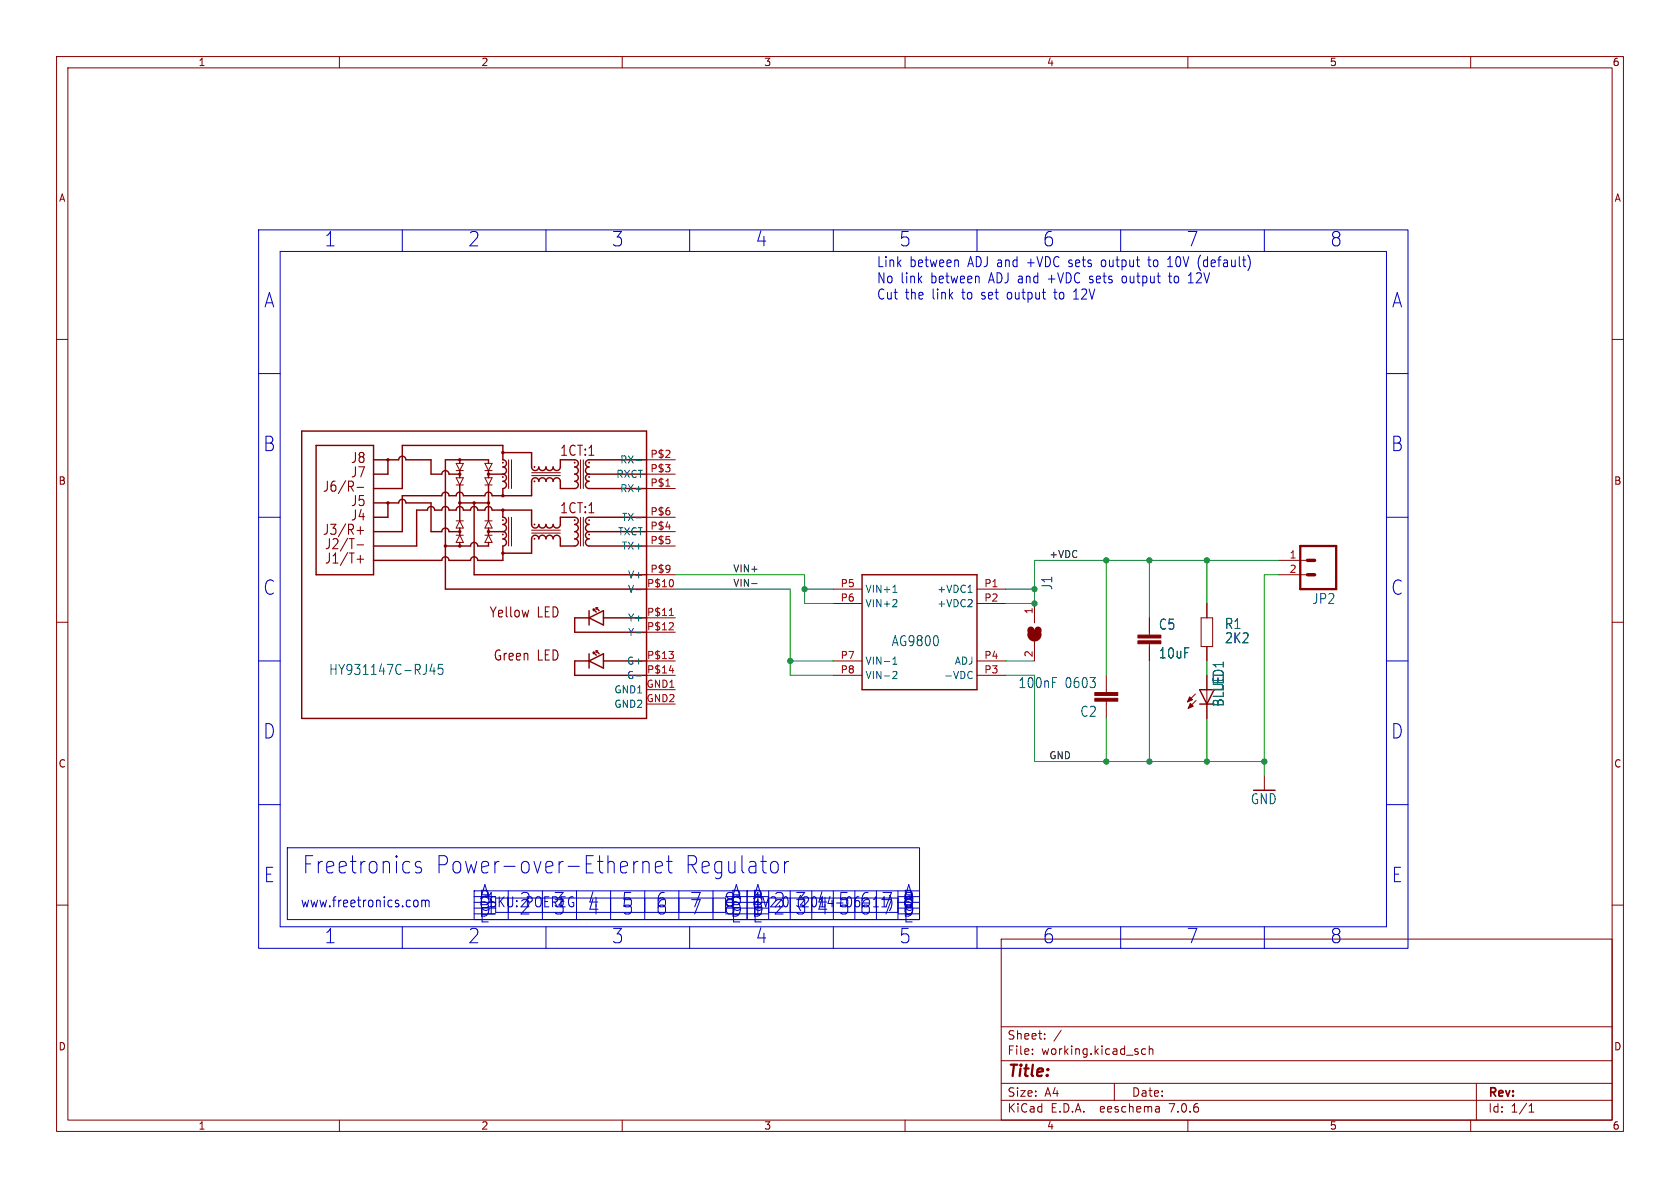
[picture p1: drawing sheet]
<svg xmlns="http://www.w3.org/2000/svg" width="297mm" height="210mm" viewBox="0 0 297 210" stroke-linecap="round" stroke-linejoin="round" font-family="sans-serif">
<g fill="none" stroke="#840000" stroke-width=".18">
<path d="M10 10h277v190h-277zM12 12h273v186h-273zM60 10v2M110 10v2M160 10v2M210 10v2M260 10v2M10 60h2M285 60h2M80.6 94.6h1.3M80.6 92.1h1.3M80.6 85.7h1.3"/>
<path d="M80.6 84.5h1.3l-.6 1.2zM80.6 83.2h1.3M80.6 81.9h1.3l-.6 1.3zM81.3 94.6l.6 1.3h-1.3zM81.3 92.1l.6 1.2h-1.3zM85.7 94.6h1.3M85.7 92.1h1.3M85.7 84.5h1.3l-.6 1.2zM85.7 81.9h1.3l-.6 1.3zM85.7 85.7h1.3M85.7 83.2h1.3M86.4 94.6l.6 1.3h-1.3z"/>
<path d="M86.4 92.1l.6 1.2h-1.3zM89.9 81.3v5.1M89.9 91.4v5.1M90.4 81.3v5.1M90.4 91.4v5.1M94 94.2h5.1M94 93.7h5.1M94 84.1h5.1M94 83.6h5.1M102.6 81.3v5.1M102.6 91.4v5.1M103.1 81.3v5.1"/>
<path d="M103.1 91.4v5.1M114.3 86.4h5.1M114.3 81.3h5.1M114.3 83.8h5.1M114.3 94h5.1M114.3 96.5h5.1M114.3 91.4h5.1M226.1 99.1h5M10 110h2M114.3 109.2h5.1M114.3 104.1h5.1M114.3 111.8h5.1"/>
<path d="M114.3 116.8h5.1M114.3 119.4h5.1M114.3 101.6h5.1M147.3 104.1h5.1M147.3 116.8h5.1M147.3 119.4h5.1M147.3 106.7h5.1M172.7 104.1h5.1M172.7 116.8h5.1M172.7 119.4h5.1M172.7 106.7h5.1M182.9 106.7v3.4"/>
<path d="M182.9 113.4v3.4M195.6 119.4v3M203.2 109.2v3.1M203.2 113.8v3M212.3 109.2h2.1v5.1h-2.1zM213.4 106.7v2.5M213.4 114.3v2.5M213.4 119.4v7.6M226.1 101.6h5M285 110h2M114.3 121.9h5.1M114.3 124.5h5.1"/>
<path d="M195.6 124v3M211.3 122.7l-1.4 1.4M211.5 123.8l-1.4 1.4M223.5 137.2v2.5M10 160h2M285 160h2M177 166h108v32h-108zM60 198v2M110 198v2M160 198v2M177 194.5h108M177 191.5h108"/>
<path d="M177 187.5h108M177 181.5h108M182.5 186.3v.1M182.5 185.5v.1M184.7 183.6v.1M184.7 182.8v.1M187.6 182.1l-1.3 2M197 191.5v3M202.5 185.5l-.4-.1-.3 .3v.4l.2 .2h.5M203.2 185.5l.2-.1 .3 .1 .1 .9M203.2 184.9v1.5M204.9 195.7l.1 .9"/>
<path d="M205 196.5l-.2 .1M205 196h-.2M210 198v2M260 198v2M261 191.5v6.5M270.3 196.6h.9M270.3 195.5l.4-.4v1.5"/>
<circle cx="88.9" cy="84.3" r=".08"/>
<circle cx="88.9" cy="81.8" r=".08"/>
<circle cx="88.9" cy="91.9" r=".08"/>
<circle cx="88.9" cy="94.5" r=".08"/>
<circle cx="94.5" cy="95.3" r=".08"/>
<circle cx="94.5" cy="92.7" r=".08"/>
<circle cx="94.5" cy="85.1" r=".08"/>
<circle cx="94.5" cy="82.6" r=".08"/>
<circle cx="101.6" cy="91.9" r=".08"/>
<circle cx="101.6" cy="81.8" r=".08"/>
<circle cx="104.1" cy="91.9" r=".08"/>
<circle cx="104.1" cy="94.5" r=".08"/>
<circle cx="104.1" cy="84.3" r=".08"/>
<circle cx="104.1" cy="81.8" r=".08"/>
</g>
<g fill="none" stroke="#840000" stroke-width=".25">
<path d="M53.3 76.2h61v50.8h-61zM55.9 78.7h10.1v22.9h-10.1zM66 88.9h4.5a.64 .64 0 0 1 .6-.6 .64 .64 0 0 1 .7 .6h4.4v5.1h1.9a.64 .64 0 0 1 .6-.7 .64 .64 0 0 1 .7 .7h1.9M66 81.3h4.5a.64 .64 0 0 1 .6-.7 .64 .64 0 0 1 .7 .7h4.4v2.5h1.9a.64 .64 0 0 1 .6-.6 .64 .64 0 0 1 .7 .6h1.9M68.6 81.3v2.5h-2.6M68.6 88.9v2.5h-2.6M81.3 88.9h5.1M81.3 81.3v.6M81.3 83.2v1.3M81.3 85.7v6.4M81.3 93.3v1.3M81.3 95.9v.6"/>
<path d="M83.8 88.9v12.7h30.5M86.4 95.9v.6h-1.9a.64 .64 0 0 0-.7-.6 .64 .64 0 0 0-.6 .6h-4.5M86.4 81.9v-.6h-7.7v22.8h35.6M86.4 94h2.5M86.4 83.8h2.5M86.4 83.2v1.3M86.4 85.7v6.4M86.4 93.3v1.3M88.9 80h5.1v2.6a.64 .64 0 0 0 .6 .6 .64 .64 0 0 0 .6-.6 .64 .64 0 0 0 .7 .6 .64 .64 0 0 0 .6-.6 .64 .64 0 0 0 .7 .6 .64 .64 0 0 0 .6-.6 .64 .64 0 0 0 .6 .6 .64 .64 0 0 0 .7-.6v-1.3M88.9 94a.64 .64 0 0 1 .6 .6 .64 .64 0 0 1-.6 .7 .64 .64 0 0 1 .6 .6 .64 .64 0 0 1-.6 .6v2.6h-4.4a.64 .64 0 0 0-.7-.7 .64 .64 0 0 0-.6 .7h-3.8a.64 .64 0 0 0-.7-.7 .64 .64 0 0 0-.6 .7h-12.1M88.9 90.2v1.2a.64 .64 0 0 1 .6 .7 .64 .64 0 0 1-.6 .6 .64 .64 0 0 1 .6 .6 .64 .64 0 0 1-.6 .7M88.9 83.8a.64 .64 0 0 1 .6 .7 .64 .64 0 0 1-.6 .6 .64 .64 0 0 1 .6 .6 .64 .64 0 0 1-.6 .7v1.2"/>
<path d="M88.9 83.8a.64 .64 0 0 0 .6-.6 .64 .64 0 0 0-.6-.6 .64 .64 0 0 0 .6-.7 .64 .64 0 0 0-.6-.6v-2.6h-17.8v7.7h-5.1M99.1 91.4v1.3a.64 .64 0 0 1-.7 .6 .64 .64 0 0 1-.6-.6 .64 .64 0 0 1-.6 .6 .64 .64 0 0 1-.7-.6 .64 .64 0 0 1-.6 .6 .64 .64 0 0 1-.7-.6 .64 .64 0 0 1-.6 .6 .64 .64 0 0 1-.6-.6v-2.5h-7a.64 .64 0 0 0-.6-.7 .64 .64 0 0 0-.7 .7h-1.2a.64 .64 0 0 0-.7-.7 .64 .64 0 0 0-.6 .7h-1.3a.64 .64 0 0 0-.6-.7 .64 .64 0 0 0-.7 .7h-1.2a.64 .64 0 0 0-.7-.7 .64 .64 0 0 0-.6 .7h-1.3a.64 .64 0 0 0-.6-.7 .64 .64 0 0 0-.6 .7h-1.9v6.3h-7.7M101.6 91.4a.64 .64 0 0 1 .6 .7 .64 .64 0 0 1-.6 .6 .64 .64 0 0 1 .6 .6 .64 .64 0 0 1-.6 .7 .64 .64 0 0 1 .6 .6 .64 .64 0 0 1-.6 .7 .64 .64 0 0 1 .6 .6 .64 .64 0 0 1-.6 .6h-2.5v-1.2a.64 .64 0 0 0-.7-.7 .64 .64 0 0 0-.6 .7 .64 .64 0 0 0-.6-.7 .64 .64 0 0 0-.7 .7 .64 .64 0 0 0-.6-.7 .64 .64 0 0 0-.7 .7 .64 .64 0 0 0-.6-.7 .64 .64 0 0 0-.6 .7v2.5h-5.1M101.6 81.3a.64 .64 0 0 1 .6 .6 .64 .64 0 0 1-.6 .7 .64 .64 0 0 1 .6 .6 .64 .64 0 0 1-.6 .6 .64 .64 0 0 1 .6 .7 .64 .64 0 0 1-.6 .6 .64 .64 0 0 1 .6 .6 .64 .64 0 0 1-.6 .7h-2.5v-1.3a.64 .64 0 0 0-.7-.6 .64 .64 0 0 0-.6 .6 .64 .64 0 0 0-.6-.6 .64 .64 0 0 0-.7 .6 .64 .64 0 0 0-.6-.6 .64 .64 0 0 0-.7 .6 .64 .64 0 0 0-.6-.6 .64 .64 0 0 0-.6 .6v2.5h-7a.64 .64 0 0 0-.6-.6 .64 .64 0 0 0-.7 .6h-3.8a.63 .63 0 0 0-.6-.6 .63 .63 0 0 0-.7 .6h-1.2a.63 .63 0 0 0-.7-.6 .63 .63 0 0 0-.6 .6h-7v6.4h-5.1M104.1 94a.64 .64 0 0 0-.6 .6 .64 .64 0 0 0 .6 .7 .64 .64 0 0 0-.6 .6 .64 .64 0 0 0 .6 .6h10.2M104.1 83.8a.64 .64 0 0 0-.6 .7 .64 .64 0 0 0 .6 .6 .64 .64 0 0 0-.6 .6 .64 .64 0 0 0 .6 .7h10.2M104.1 94h10.2M104.1 83.8h10.2M114.3 91.4h-10.2a.64 .64 0 0 0-.6 .7 .64 .64 0 0 0 .6 .6 .64 .64 0 0 0-.6 .6 .64 .64 0 0 0 .6 .7M114.3 81.3h-10.2a.64 .64 0 0 0-.6 .6 .64 .64 0 0 0 .6 .7 .64 .64 0 0 0-.6 .6 .64 .64 0 0 0 .6 .6M104.1 116.8h-2.5v2.6h12.7M104.1 109.2h-2.5v2.6h12.7"/>
<path d="M104.1 116.8l2.6-1.2v2.5zM104.1 109.2l2.6-1.2v2.5zM104.1 108v2.5M104.1 115.6v2.5M104.9 115.3l.5 .5M104.9 107.7l.5 .5M104.9 115.3h.3M104.9 107.7h.3M104.9 107.7v.3M104.9 115.3v.3M105.4 115.1l.5 .5M105.4 107.4l.5 .6"/>
<path d="M105.4 107.4v.3M105.4 115.1v.2M105.4 115.1h.3M105.4 107.4h.3M106.7 116.8h7.6M106.7 109.2h7.6M152.4 101.6h20.3v20.3h-20.3zM212.1 124.5h2.5M212.1 121.9h2.5l-1.2 2.6z"/>
</g>
<g fill="none" stroke="#840000" stroke-width=".2">
<circle cx="68.6" cy="88.9" r=".2"/>
<circle cx="68.6" cy="81.3" r=".2"/>
<circle cx="78.7" cy="96.5" r=".2"/>
<circle cx="81.3" cy="96.5" r=".2"/>
<circle cx="81.3" cy="81.3" r=".2"/>
<circle cx="81.3" cy="83.8" r=".2"/>
<circle cx="81.3" cy="88.9" r=".2"/>
<circle cx="81.3" cy="94" r=".2"/>
<circle cx="83.8" cy="88.9" r=".2"/>
<circle cx="86.4" cy="94" r=".2"/>
<circle cx="86.4" cy="83.8" r=".2"/>
<circle cx="86.4" cy="88.9" r=".2"/>
<circle cx="88.9" cy="87.6" r=".2"/>
<circle cx="88.9" cy="80" r=".2"/>
<circle cx="88.9" cy="90.2" r=".2"/>
<circle cx="88.9" cy="97.8" r=".2"/>
</g>
<path d="M63.1 98.9h1.2M63.1 96.3h1.2M63.1 93.8h1.2M63.1 86.2h1.2M63.7 93.1v1.4M63.7 98.2v1.3M93.5 107.9l-.3 1.2" fill="none" stroke="#840000" stroke-width=".19"/>
<path d="M117.7 85.9h.7M118.3 115.2h.7l-.4 .4M118.3 108.8h.7M118.3 118.5h.8M118.9 102.6l.1 .3-.1 .7M118.9 110.1l.1 .2v.3l-.7 .7h.7M118.9 115.7l.1 .2-.1 .5" fill="none" stroke="#a90000" stroke-width=".18"/>
<g fill="none" stroke="#006464" stroke-width=".18">
<path d="M112.4 81.4h1M112.4 91.5h1M76.4 117.4l-.4 1.2h1M76.7 118v1.2M78.2 117.4h-.7v.9l.2-.2 .5 .1 .1 .3-.1 .6-.2 .1h-.3l-.2-.1M112.4 104.2h1M112.4 111.9h1M112.4 119.5h1M157.8 117.4h.8M157.8 104.7h.8M157.8 116.5l.4-.4v1.3M157.9 118.8l.4-.1 .3 .4-.8 .9h.8"/>
<path d="M158.1 103.6l.1-.2v1.3M158.3 106l.3 .2-.1 .3-.7 .8h.8M171.1 104.7h.8M171.6 118.7l.3 .1M171.9 119.8l-.3 .2M186.1 119.8h.7"/>
</g>
<g fill="#840000" stroke="#840000" stroke-width=".18">
<path d="M210.3 123.2l.5 .5-.9 .4z"/>
<path d="M210.4 124.3l.5 .5-.8 .4z"/>
<path d="M201.2 113.3h4v.5h-4z"/>
<path d="M201.2 112.3h4v.5h-4z"/>
<path d="M193.5 122.4h4.1v.5h-4.1z"/>
<path d="M193.5 123.4h4.1v.6h-4.1z"/>
</g>
<path d="M182.2 111.4a.64 .64 0 0 0 .7 .6 .64 .64 0 0 0 .6-.6M182.2 112.1a.64 .64 0 0 0 .7 .7 .64 .64 0 0 0 .6-.7" fill="none" stroke="#840000" stroke-width="1.3"/>
<path d="M229.9 96.5h6.3v7.6h-6.3z" fill="none" stroke="#840000" stroke-width=".41"/>
<path d="M231.1 99.1h1.3M231.1 101.6h1.3" fill="none" stroke="#840000" stroke-width=".61"/>
<path d="M132.9 103.2h.9" fill="none" stroke="#0f0f0f" stroke-width=".18"/>
<g fill="none" stroke="#0000c2" stroke-width=".18">
<path d="M45.7 40.6h203.2v127h-203.2zM49.5 44.5h195.6v119.3h-195.6zM71.1 40.6v3.9M96.5 40.6v3.9M121.9 40.6v3.9M147.3 40.6v3.9M172.7 40.6v3.9M189.8 52.9h.9M189.9 51.5l-.1 .1M198.1 40.6v3.9M202.9 46h.6M206.4 47.1h.9"/>
<path d="M206.6 48.8h.5M206.7 45.6l-.3 .3M210.1 50h.9M210.5 48.2l-.4 .5M211.8 46.6l.2 .9M212 45.4l-.2 .9M223.5 40.6v3.9M45.7 66h3.8M245.1 66h3.8M45.7 91.4h3.8M245.1 91.4h3.8M45.7 116.8h3.8"/>
<path d="M245.1 116.8h3.8M45.7 142.2h3.8M50.8 149.9h111.8v12.7h-111.8zM73.3 159.2a.39 .39 0 0 1 .6 .3v.5a.4 .4 0 0 1-.6 .2M74.4 152.4l-.6-.1a.53 .53 0 0 0-.4 .5 .53 .53 0 0 0 .4 .5h.4a.53 .53 0 0 1 .3 .5 .53 .53 0 0 1-.3 .5h-.5l-.3-.1M74.6 159.3a.37 .37 0 0 1 .5-.1l.1 .2M74.6 159.1v1.2M75.2 159.4l.2-.3 .4 .1 .1 1.1M75.2 159.4v.9M83.8 157.5h48.3v5.1h-48.3zM87.6 158.8h40.7M89.9 157.5v5.1"/>
<path d="M95.9 157.5v5.1M101.9 157.5v5.1M107.9 157.5v5.1M112 152.3v2M112.8 152.3a.68 .68 0 0 0-.8 .6M113.6 152.6a.64 .64 0 0 1 1-.2l.2 .3v1.6M113.6 152.3v2M114 157.5v5.1M115.9 153.3l1.2-.3-.1-.6-.3-.1h-.5l-.2 .1-.1 .3v1.2l.1 .3 .2 .1h.5l.3-.1M117.8 152.3h1M118.2 151.3v2.6l.1 .3 .5 .1M120 157.5v5.1"/>
<path d="M126 157.5v5.1M132.1 157.5h30.5v5.1h-30.5zM135.9 158.8h22.8M138.7 152.3v2M139.4 152.3a.68 .68 0 0 0-.7 .6M139.7 157.5v3.8M140.8 157.8h1.5l-.8 .9M143.5 158.8v3.8M146.4 159.7h.9M147.3 158.8v3.8M151.1 158.8v3.8M245.1 142.2h3.8"/>
<path d="M71.1 163.8v3.8M87.6 161.3h40.7M96.5 163.8v3.8M121.9 163.8v3.8M135.9 161.3h22.8M147.3 163.8v3.8M154.4 160.3h.9M172.7 163.8v3.8M198.1 163.8v3.8M223.5 163.8v3.8"/>
</g>
<g fill="none" stroke="#009600" stroke-width=".18">
<path d="M195.6 99.1v20.3M203.2 99.1v10.1M213.4 99.1v7.6M226.1 99.1h-43.2v7.6h-5.1M119.4 101.6h22.8v5.1h5.1M119.4 104.1h20.3v15.3h7.6M139.7 116.8h7.6M142.2 104.1h5.1M177.8 119.4h5.1v15.2h40.6M177.8 104.1h5.1M177.8 116.8h5.1M203.2 116.8v17.8"/>
<path d="M213.4 116.8v2.6M226.1 101.6h-2.6v35.6M195.6 127v7.6M213.4 127v7.6"/>
</g>
<g fill="#009600" stroke="#009600" stroke-width=".18">
<circle cx="223.5" cy="134.6" r=".46"/>
<circle cx="203.2" cy="134.6" r=".46"/>
<circle cx="213.4" cy="134.6" r=".46"/>
<circle cx="195.6" cy="134.6" r=".46"/>
<circle cx="182.9" cy="104.1" r=".46"/>
<circle cx="182.9" cy="106.7" r=".46"/>
<circle cx="213.4" cy="99.1" r=".46"/>
<circle cx="203.2" cy="99.1" r=".46"/>
<circle cx="195.6" cy="99.1" r=".46"/>
<circle cx="139.7" cy="116.8" r=".46"/>
<circle cx="142.2" cy="104.1" r=".46"/>
</g>
<g font-size="4.2" fill="#0000c2">
<text x="53.3" y="154.7">Freetronics</text>
<text x="76.8" y="154.7">Power-over-Ethernet</text>
<text x="120.8" y="154.7">Regulator</text>
</g>
<g font-size="3.5" fill="#0000c2">
<text x="57.3" y="43.8">1</text>
<text x="82.7" y="43.8">2</text>
<text x="108.1" y="43.8">3</text>
<text x="133.5" y="43.8">4</text>
<text x="158.9" y="43.8">5</text>
<text x="184.3" y="43.8">6</text>
<text x="209.7" y="43.8">7</text>
<text x="235.1" y="43.8">8</text>
<text x="46.6" y="54.6">A</text>
<text x="246" y="54.6">A</text>
<text x="46.5" y="80">B</text>
<text x="245.9" y="80">B</text>
<text x="46.5" y="105.4">C</text>
<text x="245.9" y="105.4">C</text>
<text x="46.5" y="130.8">D</text>
<text x="245.9" y="130.8">D</text>
<text x="46.6" y="156.2">E</text>
<text x="84.6" y="160.3">B</text>
<text x="84.7" y="159.2">A</text>
<text x="91.8" y="160.6">2</text>
<text x="97.8" y="160.6">3</text>
<text x="103.8" y="160.6">4</text>
<text x="109.9" y="160.6">5</text>
<text x="115.9" y="160.6">6</text>
<text x="121.9" y="161.9">7</text>
<text x="121.9" y="160.6">7</text>
<text x="128" y="161.9">8D</text>
<text x="129" y="160.3">B</text>
<text x="129" y="161.3">C</text>
<text x="129.2" y="159.2">A</text>
<text x="132.8" y="160.3">B</text>
<text x="132.9" y="161.9">1</text>
<text x="133" y="159.2">A</text>
<text x="136.7" y="161.9">2</text>
<text x="136.7" y="160.6">2</text>
<text x="140.5" y="161.9">3</text>
<text x="144.3" y="160.6">4</text>
<text x="148.1" y="160.6">5</text>
<text x="151.9" y="160.6">6</text>
<text x="155.8" y="160.6">7</text>
<text x="155.8" y="161.9">7</text>
<text x="159.5" y="160.3">B</text>
<text x="159.6" y="160.6">8</text>
<text x="159.7" y="159.2">A</text>
<text x="246" y="156.2">E</text>
<text x="57.3" y="167">1</text>
<text x="82.7" y="167">2</text>
<text x="84.6" y="162.3">D</text>
<text x="84.7" y="163.3">E</text>
<text x="108.1" y="167">3</text>
<text x="132.8" y="162.3">D</text>
<text x="133.5" y="167">4</text>
<text x="158.9" y="167">5</text>
<text x="159.5" y="162.3">D</text>
<text x="159.6" y="163.3">E</text>
<text x="184.3" y="167">6</text>
<text x="209.7" y="167">7</text>
<text x="235.1" y="167">8</text>
</g>
<text font-size="2.8" fill="#840000" x="178" y="190.9">Title:</text>
<g font-size="2.5" fill="#0000c2">
<text x="154.9" y="47.4">Link</text>
<text x="160.8" y="47.4">between</text>
<text x="171.2" y="47.4">ADJ and</text>
<text x="181.8" y="47.4">+VDC</text>
<text x="189.3" y="47.4">sets</text>
<text x="195.2" y="47.4">output</text>
<text x="203.7" y="47.4">to</text>
<text x="207.3" y="47.4">10V</text>
<text x="212.8" y="47.4">(default)</text>
<text x="154.9" y="50.2">No link</text>
<text x="154.9" y="53.1">Cut</text>
<text x="160" y="53.1">the</text>
<text x="164.6" y="50.2">between</text>
<text x="164.8" y="53.1">link</text>
<text x="170.2" y="53.1">to</text>
<text x="173.8" y="53.1">set</text>
<text x="175" y="50.2">ADJ and</text>
<text x="178.5" y="53.1">output</text>
<text x="185.7" y="50.2">+VDC</text>
<text x="187" y="53.1">to</text>
<text x="190.5" y="53.1">12V</text>
<text x="193.1" y="50.2">sets</text>
<text x="199.1" y="50.2">output</text>
<text x="207.6" y="50.2">to</text>
<text x="211.1" y="50.2">12V</text>
<text x="53.1" y="160.5">www.freetronics.com</text>
<text x="86.4" y="160.5">SKU: POEREG</text>
</g>
<g font-size="2.5" fill="#840000">
<text x="61.9" y="82.1">J8</text>
<text x="98.9" y="80.8">1CT:1</text>
<text x="56.9" y="87.2">J6/R-</text>
<text x="61.9" y="89.7">J5</text>
<text x="61.9" y="84.7">J7</text>
<text x="56.9" y="94.8">J3/R+</text>
<text x="61.9" y="92.3">J4</text>
<text x="98.9" y="91">1CT:1</text>
<text x="57.3" y="99.9">J1/T+</text>
<text x="57.3" y="97.4">J2/T-</text>
<text x="86.4" y="109.4">Yellow</text>
<text x="95" y="109.4">LED</text>
<text x="87.1" y="117">Green</text>
<text x="95" y="117">LED</text>
</g>
<g font-size="2.5" fill="#006464">
<text x="186.2" y="104.4" transform="rotate(-90 186.2 104.4)">J1</text>
<text x="231.9" y="107">JP2</text>
<text x="204.8" y="111.5">C5</text>
<text x="216.5" y="111.4">R1</text>
<text x="216.5" y="113.9">2K2</text>
<text x="58.1" y="119.5">HY931147C-RJ45</text>
<text x="157.5" y="114.4">AG9800</text>
<text x="204.8" y="116.6">10uF</text>
<text x="180" y="121.9">100nF</text>
<text x="188.2" y="121.9">0603</text>
<text x="216.6" y="125" transform="rotate(-90 216.6 125)">BLUE</text>
<text x="216.6" y="122.4" transform="rotate(-90 216.6 122.4)">LED1</text>
<text x="190.9" y="126.9">C2</text>
<text x="221" y="142.4">GND</text>
</g>
<g font-size="2.1" fill="#840000">
<text x="178" y="184">Sheet:</text>
<text x="178" y="186.7">File:</text>
<text x="184.1" y="186.7">working.kicad_sch</text>
<text x="178" y="196.9">KiCad</text>
<text x="178" y="194.1">Size:</text>
<text x="184.7" y="194.1">A4</text>
<text x="185.7" y="196.9">E.D.A.</text>
<text x="194.6" y="196.9">eeschema</text>
<text x="200" y="194.1">Date:</text>
<text x="207" y="196.9">7.0.6</text>
<text x="263" y="194.3">Rev:</text>
<text x="263" y="196.9">Id:</text>
<text x="267.1" y="196.9">1/1</text>
</g>
<g font-size="1.8" fill="#840000">
<text x="35" y="11.9">1</text>
<text x="85" y="11.9">2</text>
<text x="135" y="11.9">3</text>
<text x="185" y="11.9">4</text>
<text x="235" y="11.9">5</text>
<text x="285" y="11.9">6</text>
<text x="10.3" y="35.9">A</text>
<text x="285.3" y="35.9">A</text>
<text x="10.3" y="85.9">B</text>
<text x="285.3" y="85.9">B</text>
<text x="10.3" y="135.9">C</text>
<text x="285.3" y="135.9">C</text>
<text x="10.3" y="185.9">D</text>
<text x="285.3" y="185.9">D</text>
<text x="35" y="199.9">1</text>
<text x="85" y="199.9">2</text>
<text x="135" y="199.9">3</text>
<text x="185" y="199.9">4</text>
<text x="235" y="199.9">5</text>
<text x="285" y="199.9">6</text>
</g>
<g font-size="1.8" fill="#006464">
<text x="109.5" y="82.1">RX-</text>
<text x="108.9" y="84.7">RXCT</text>
<text x="109.5" y="87.2">RX+</text>
<text x="109.2" y="94.8">TXCT</text>
<text x="109.8" y="92.3">TX-</text>
<text x="109.8" y="97.4">TX+</text>
<text x="110.9" y="105">V-</text>
<text x="110.9" y="102.5">V+</text>
<text x="152.9" y="105">VIN+1</text>
<text x="152.9" y="107.5">VIN+2</text>
<text x="165.6" y="105">+VDC1</text>
<text x="165.6" y="107.5">+VDC2</text>
<text x="110.9" y="110.1">Y+</text>
<text x="110.9" y="112.6">Y-</text>
<text x="110.7" y="117.7">G+</text>
<text x="152.9" y="117.7">VIN-1</text>
<text x="168.7" y="117.7">ADJ</text>
<text x="108.5" y="122.8">GND1</text>
<text x="108.5" y="125.3">GND2</text>
<text x="110.7" y="120.2">G-</text>
<text x="152.9" y="120.2">VIN-2</text>
<text x="166.8" y="120.2">-VDC</text>
</g>
<g font-size="1.8" fill="#a90000">
<text x="114.9" y="81">P$2</text>
<text x="114.9" y="83.6">P$3</text>
<text x="114.9" y="86.1">P$1</text>
<text x="114.9" y="93.7">P$4</text>
<text x="114.9" y="91.2">P$6</text>
<text x="114.9" y="96.3">P$5</text>
<text x="114.9" y="101.3">P$9</text>
<text x="227.9" y="98.8">1</text>
<text x="227.9" y="101.3">2</text>
<text x="114.3" y="103.9">P$10</text>
<text x="148.5" y="103.9">P5</text>
<text x="148.5" y="106.4">P6</text>
<text x="173.9" y="103.9">P1</text>
<text x="173.9" y="106.4">P2</text>
<text x="114.3" y="109">P$11</text>
<text x="114.3" y="111.5">P$12</text>
<text x="182.6" y="108.7" transform="rotate(-90 182.6 108.7)">1</text>
<text x="114.3" y="116.6">P$13</text>
<text x="114.3" y="119.1">P$14</text>
<text x="148.5" y="116.6">P7</text>
<text x="148.5" y="119.1">P8</text>
<text x="173.9" y="119.1">P3</text>
<text x="173.9" y="116.6">P4</text>
<text x="182.6" y="116.3" transform="rotate(-90 182.6 116.3)">2</text>
<text x="114.2" y="121.7">GND1</text>
<text x="114.2" y="124.2">GND2</text>
</g>
<g font-size="1.7" fill="#0f0f0f">
<text x="129.5" y="101.3">VIN+</text>
<text x="185.4" y="98.7">+VDC</text>
<text x="129.5" y="103.8">VIN-</text>
<text x="185.4" y="134.3">GND</text>
</g>
</svg>
